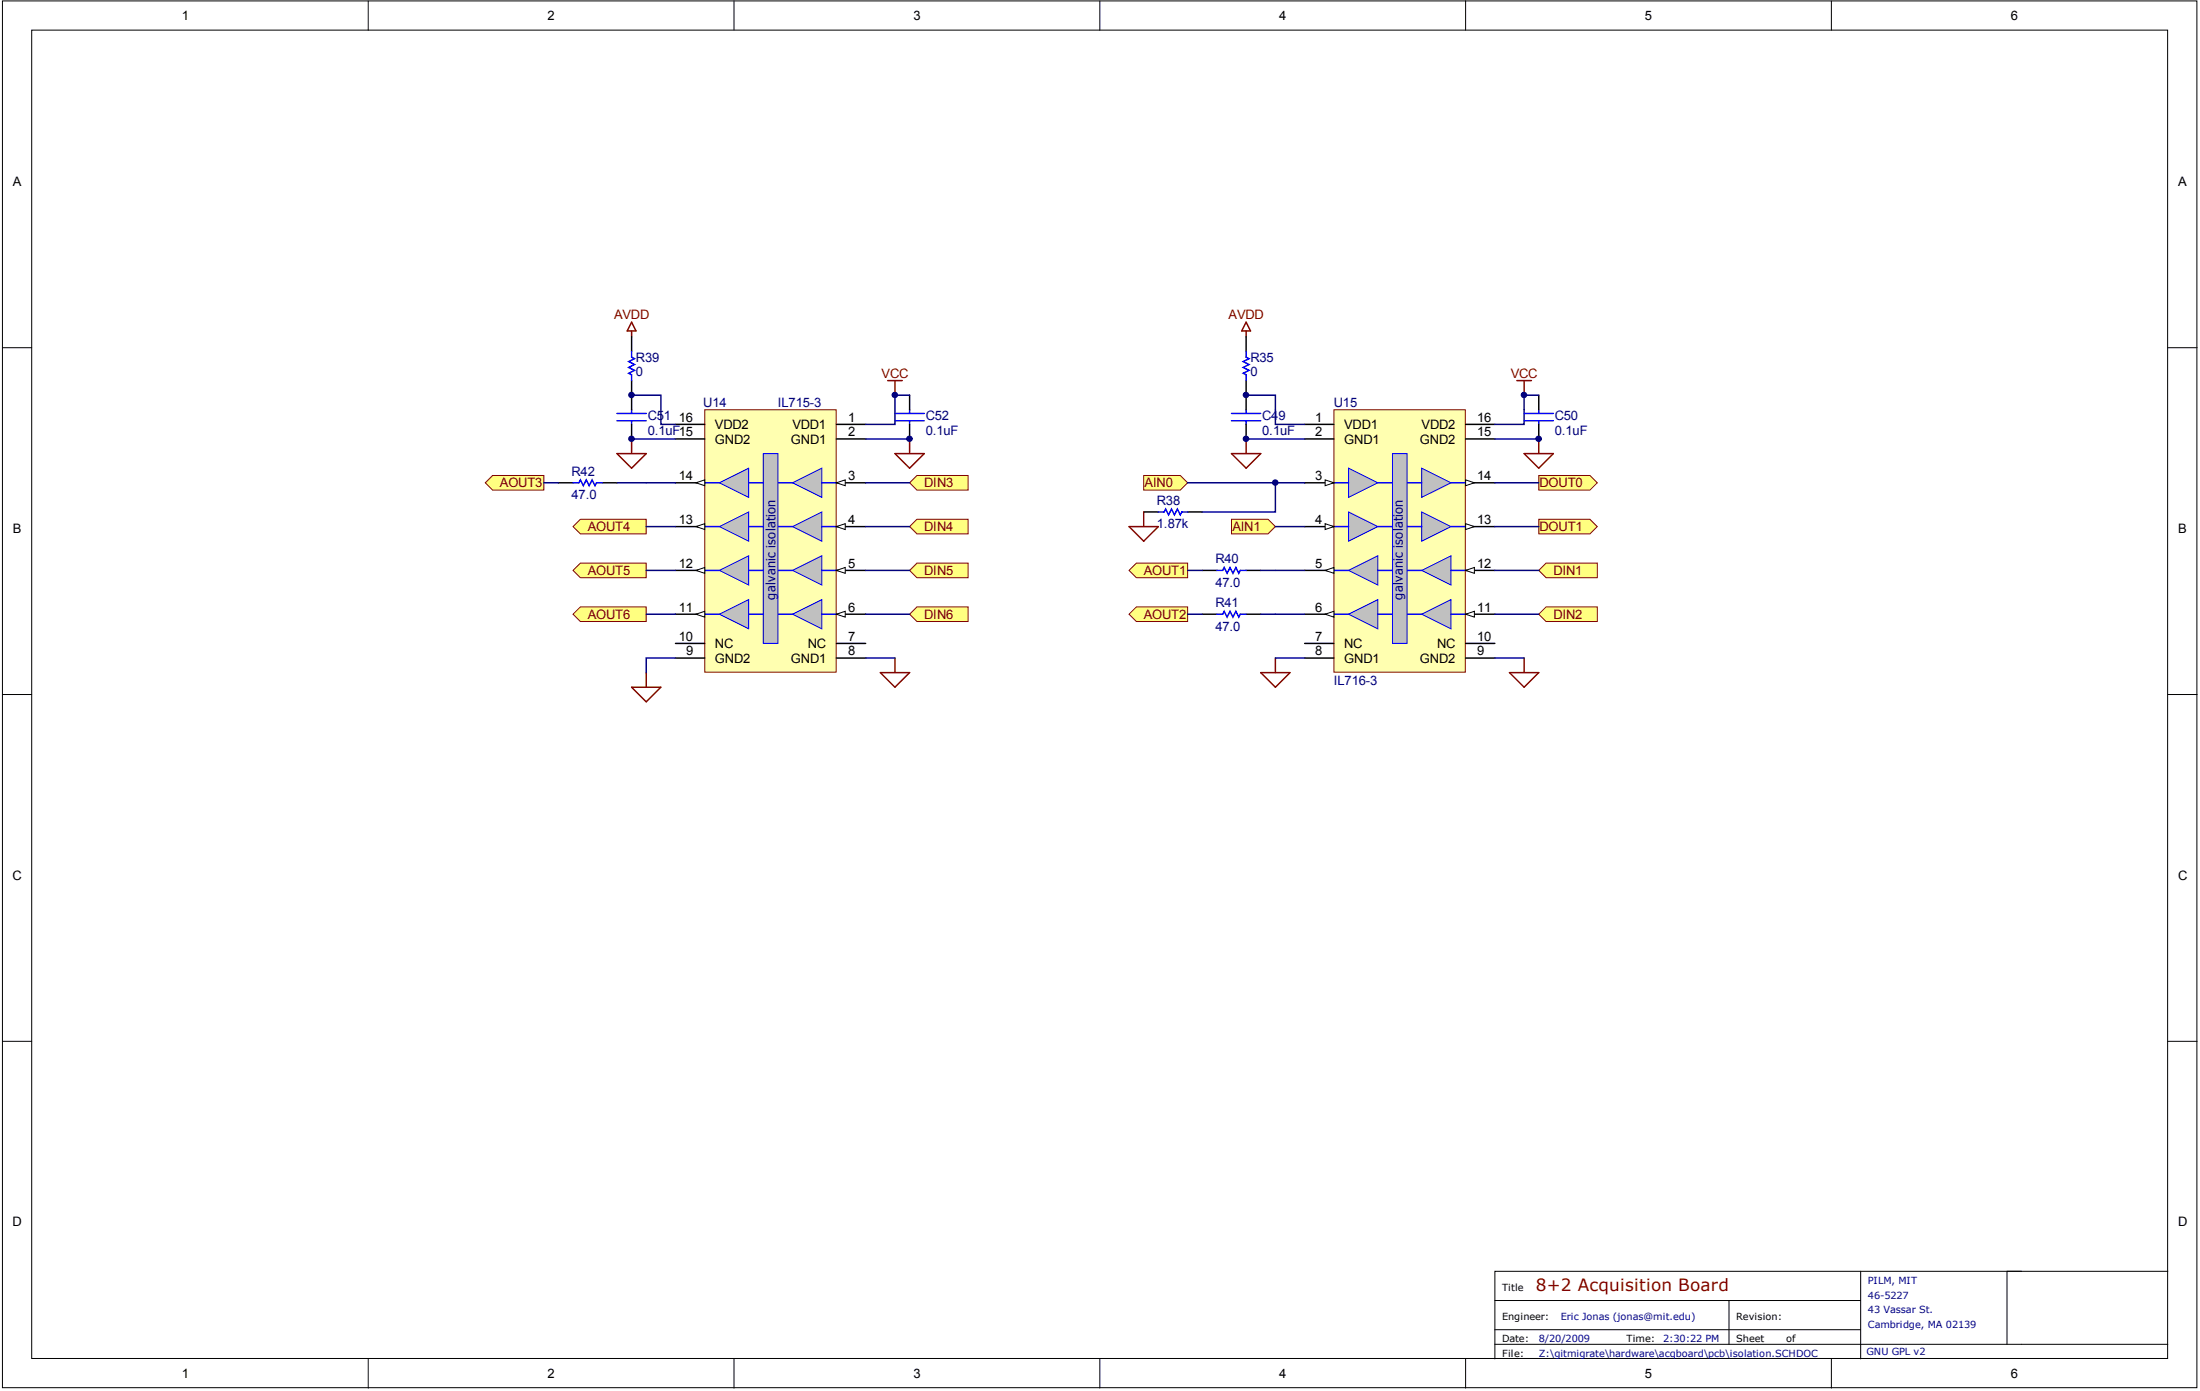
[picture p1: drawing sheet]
<svg xmlns="http://www.w3.org/2000/svg" width="275mm" height="174mm" viewBox="0 0 275 174" stroke-linecap="round" stroke-linejoin="round" font-family="sans-serif">
<g fill="#fff" stroke="#000" stroke-width=".13">
<path d="M.3 .1h274.5v173.4h-274.5z"/>
<path d="M4 3.8h267.1v166.1h-267.1z"/>
</g>
<g fill="none" stroke="#000" stroke-width=".13">
<path d="M46.1 .1v3.7M91.8 .1v3.7M137.6 .1v3.7M183.3 .1v3.7M229.1 .1v3.7M.3 43.5h3.7M271.2 43.5h3.6M.3 86.8h3.7M271.2 86.8h3.6M.3 130.2h3.7M271.2 130.2h3.6M232.7 159v10.9"/>
<path d="M252.9 159h-65.9v10.9M271.2 159h-20.2v9.1M46.1 169.9v3.7M91.8 169.9v3.7M137.6 169.9v3.7M183.3 169.9v3.7M187 162.6h45.7M187 168.1h84.2M187 166.3h45.7M216.3 162.6v5.5M229.1 169.9v3.7"/>
</g>
<path d="M88.1 51.2h16.5v32.8h-16.5z" fill="#ffffb0" stroke="#800000" stroke-width=".13"/>
<path d="M99.1 60.4l3.7-1.9v3.7z" fill="#c0c0c0" stroke="#00f" stroke-width=".13"/>
<path d="M97.3 60.4h1.8M102.8 60.4h1.8" fill="none" stroke="#00f" stroke-width=".18"/>
<path d="M90 60.4l3.6-1.9v3.7z" fill="#c0c0c0" stroke="#00f" stroke-width=".13"/>
<path d="M88.1 60.4h1.9M93.6 60.4h1.9" fill="none" stroke="#00f" stroke-width=".18"/>
<path d="M99.1 65.8l3.7-1.8v3.7z" fill="#c0c0c0" stroke="#00f" stroke-width=".13"/>
<path d="M97.3 65.8h1.8M102.8 65.8h1.8" fill="none" stroke="#00f" stroke-width=".18"/>
<path d="M90 65.8l3.6-1.8v3.7z" fill="#c0c0c0" stroke="#00f" stroke-width=".13"/>
<path d="M88.1 65.8h1.9M93.6 65.8h1.9" fill="none" stroke="#00f" stroke-width=".18"/>
<path d="M99.1 71.3l3.7-1.8v3.6z" fill="#c0c0c0" stroke="#00f" stroke-width=".13"/>
<path d="M97.3 71.3h1.8M102.8 71.3h1.8" fill="none" stroke="#00f" stroke-width=".18"/>
<path d="M90 71.3l3.6-1.8v3.6z" fill="#c0c0c0" stroke="#00f" stroke-width=".13"/>
<path d="M88.1 71.3h1.9M93.6 71.3h1.9" fill="none" stroke="#00f" stroke-width=".18"/>
<path d="M99.1 76.8l3.7-1.8v3.6z" fill="#c0c0c0" stroke="#00f" stroke-width=".13"/>
<path d="M97.3 76.8h1.8M102.8 76.8h1.8" fill="none" stroke="#00f" stroke-width=".18"/>
<path d="M90 76.8l3.6-1.8v3.6z" fill="#c0c0c0" stroke="#00f" stroke-width=".13"/>
<path d="M88.1 76.8h1.9M93.6 76.8h1.9" fill="none" stroke="#00f" stroke-width=".18"/>
<path d="M95.5 56.7h1.8v23.7h-1.8z" fill-rule="evenodd" fill="#c0c0c0" stroke="#00f" stroke-width=".13"/>
<path d="M84.5 53.1h3.6M84.5 54.9h3.6M104.6 53.1h3.7M104.6 54.9h3.7M104.6 60.4h3.7M84.5 82.3h3.6M104.6 82.3h3.7" fill="none" stroke="#000" stroke-width=".18"/>
<path d="M104.6 60.4l1.1-.4v.7z" fill="#fff" stroke="#000" stroke-width=".13"/>
<path d="M104.6 65.8h3.7" fill="none" stroke="#000" stroke-width=".18"/>
<path d="M104.6 65.8l1.1-.3v.7z" fill="#fff" stroke="#000" stroke-width=".13"/>
<path d="M104.6 71.3h3.7" fill="none" stroke="#000" stroke-width=".18"/>
<path d="M104.6 71.3l1.1-.3v.7z" fill="#fff" stroke="#000" stroke-width=".13"/>
<path d="M104.6 76.8h3.7" fill="none" stroke="#000" stroke-width=".18"/>
<path d="M104.6 76.8l1.1-.4v.8z" fill="#fff" stroke="#000" stroke-width=".13"/>
<path d="M84.5 76.8h3.6M84.5 80.4h3.6M104.6 80.4h3.7" fill="none" stroke="#000" stroke-width=".18"/>
<path d="M87 76.8l1.1-.4v.8z" fill="#fff" stroke="#000" stroke-width=".13"/>
<path d="M84.5 71.3h3.6" fill="none" stroke="#000" stroke-width=".18"/>
<path d="M87 71.3l1.1-.3v.7z" fill="#fff" stroke="#000" stroke-width=".13"/>
<path d="M84.5 65.8h3.6" fill="none" stroke="#000" stroke-width=".18"/>
<path d="M87 65.8l1.1-.3v.7z" fill="#fff" stroke="#000" stroke-width=".13"/>
<path d="M84.5 60.4h3.6" fill="none" stroke="#000" stroke-width=".18"/>
<path d="M87 60.4l1.1-.4v.7z" fill="#fff" stroke="#000" stroke-width=".13"/>
<path d="M166.8 51.2h16.5v32.8h-16.5z" fill="#ffffb0" stroke="#800000" stroke-width=".13"/>
<path d="M168.7 58.5l3.6 1.9-3.6 1.8z" fill="#c0c0c0" stroke="#00f" stroke-width=".13"/>
<path d="M166.8 60.4h1.9M172.3 60.4h1.9" fill="none" stroke="#00f" stroke-width=".18"/>
<path d="M177.8 58.5l3.7 1.9-3.7 1.8z" fill="#c0c0c0" stroke="#00f" stroke-width=".13"/>
<path d="M176 60.4h1.8M181.5 60.4h1.8" fill="none" stroke="#00f" stroke-width=".18"/>
<path d="M168.7 64l3.6 1.8-3.6 1.9z" fill="#c0c0c0" stroke="#00f" stroke-width=".13"/>
<path d="M166.8 65.8h1.9M172.3 65.8h1.9" fill="none" stroke="#00f" stroke-width=".18"/>
<path d="M177.8 64l3.7 1.8-3.7 1.9z" fill="#c0c0c0" stroke="#00f" stroke-width=".13"/>
<path d="M176 65.8h1.8M181.5 65.8h1.8" fill="none" stroke="#00f" stroke-width=".18"/>
<path d="M168.7 71.3l3.6-1.8v3.6z" fill="#c0c0c0" stroke="#00f" stroke-width=".13"/>
<path d="M166.8 71.3h1.9M172.3 71.3h1.9" fill="none" stroke="#00f" stroke-width=".18"/>
<path d="M177.8 71.3l3.7-1.8v3.6z" fill="#c0c0c0" stroke="#00f" stroke-width=".13"/>
<path d="M176 71.3h1.8M181.5 71.3h1.8" fill="none" stroke="#00f" stroke-width=".18"/>
<path d="M168.7 76.8l3.6-1.8v3.6z" fill="#c0c0c0" stroke="#00f" stroke-width=".13"/>
<path d="M166.8 76.8h1.9M172.3 76.8h1.9" fill="none" stroke="#00f" stroke-width=".18"/>
<path d="M177.8 76.8l3.7-1.8v3.6z" fill="#c0c0c0" stroke="#00f" stroke-width=".13"/>
<path d="M176 76.8h1.8M181.5 76.8h1.8" fill="none" stroke="#00f" stroke-width=".18"/>
<path d="M174.2 56.7h1.8v23.7h-1.8z" fill-rule="evenodd" fill="#c0c0c0" stroke="#00f" stroke-width=".13"/>
<path d="M163.2 53.1h3.6M163.2 54.9h3.6M183.3 53.1h3.7M183.3 54.9h3.7M163.2 60.4h3.6M163.2 82.3h3.6M183.3 82.3h3.7" fill="none" stroke="#000" stroke-width=".18"/>
<path d="M165.7 60l1.1 .4-1.1 .3z" fill="#fff" stroke="#000" stroke-width=".13"/>
<path d="M163.2 65.8h3.6" fill="none" stroke="#000" stroke-width=".18"/>
<path d="M165.7 65.5l1.1 .3-1.1 .4z" fill="#fff" stroke="#000" stroke-width=".13"/>
<path d="M163.2 71.3h3.6" fill="none" stroke="#000" stroke-width=".18"/>
<path d="M165.7 71.3l1.1-.3v.7z" fill="#fff" stroke="#000" stroke-width=".13"/>
<path d="M163.2 76.8h3.6" fill="none" stroke="#000" stroke-width=".18"/>
<path d="M165.7 76.8l1.1-.4v.8z" fill="#fff" stroke="#000" stroke-width=".13"/>
<path d="M183.3 76.8h3.7M163.2 80.4h3.6M183.3 80.4h3.7" fill="none" stroke="#000" stroke-width=".18"/>
<path d="M183.3 76.8l1.1-.4v.8z" fill="#fff" stroke="#000" stroke-width=".13"/>
<path d="M183.3 71.3h3.7" fill="none" stroke="#000" stroke-width=".18"/>
<path d="M183.3 71.3l1.1-.3v.7z" fill="#fff" stroke="#000" stroke-width=".13"/>
<path d="M183.3 65.8h3.7" fill="none" stroke="#000" stroke-width=".18"/>
<path d="M183.3 65.5l1.1 .3-1.1 .4z" fill="#fff" stroke="#000" stroke-width=".13"/>
<path d="M183.3 60.4h3.7" fill="none" stroke="#000" stroke-width=".18"/>
<path d="M183.3 60l1.1 .4-1.1 .3z" fill="#fff" stroke="#000" stroke-width=".13"/>
<path d="M111 47.6h1.9M111.9 47.6v1.8M189.7 47.6h1.8M190.6 47.6v1.8M79 85.9h3.7l-1.9 1.9zM80.8 84.1v1.8M110.1 84.1h3.7l-1.9 1.8zM111.9 82.3v1.8M157.7 84.1h3.7l-1.9 1.8zM159.5 82.3v1.8M188.8 84.1h3.7l-1.9 1.8zM190.6 82.3v1.8" fill="none" stroke="#800000" stroke-width=".18"/>
<path d="M159.5 51.2v1.9h3.7M190.6 51.2v1.9h-3.6M84.5 82.3h-3.7v1.8M108.3 82.3h3.6M159.5 82.3h3.7M187 82.3h3.6" fill="none" stroke="#000080" stroke-width=".18"/>
<g fill="#ffff80" stroke="#800000" stroke-width=".13">
<path d="M143 59.5h4.6l.9 .9-.9 .9h-4.6z" fill-rule="evenodd"/>
<path d="M154 64.9h4.6l.9 .9-.9 1h-4.6z" fill-rule="evenodd"/>
<path d="M192.5 59.5h6.4l.9 .9-.9 .9h-6.4z" fill-rule="evenodd"/>
<path d="M192.5 64.9h6.4l.9 .9-.9 1h-6.4z" fill-rule="evenodd"/>
<path d="M141.2 71.3l.9-.9h6.4v1.8h-6.4z" fill-rule="evenodd"/>
<path d="M141.2 76.8l.9-.9h6.4v1.8h-6.4z" fill-rule="evenodd"/>
<path d="M60.7 60.4l.9-.9h6.4v1.8h-6.4z" fill-rule="evenodd"/>
<path d="M71.7 65.8l.9-.9h8.2v1.9h-8.2z" fill-rule="evenodd"/>
<path d="M71.7 71.3l.9-.9h8.2v1.8h-8.2z" fill-rule="evenodd"/>
<path d="M71.7 76.8l.9-.9h8.2v1.8h-8.2z" fill-rule="evenodd"/>
<path d="M192.5 71.3l.9-.9h6.4v1.8h-6.4z" fill-rule="evenodd"/>
<path d="M192.5 76.8l.9-.9h6.4v1.8h-6.4z" fill-rule="evenodd"/>
<path d="M113.8 60.4l.9-.9h6.4v1.8h-6.4z" fill-rule="evenodd"/>
<path d="M113.8 65.8l.9-.9h6.4v1.9h-6.4z" fill-rule="evenodd"/>
<path d="M113.8 71.3l.9-.9h6.4v1.8h-6.4z" fill-rule="evenodd"/>
<path d="M113.8 76.8l.9-.9h6.4v1.8h-6.4z" fill-rule="evenodd"/>
</g>
<g fill="none" stroke="#800000" stroke-width=".18">
<path d="M77.2 56.7h3.6l-1.8 1.8zM79 41.4v.7M79 54.9v1.8M79 40.3l.5 1.1h-1.1zM111.9 56.7h3.7l-1.8 1.8zM113.8 54.9v1.8M154 56.7h3.7l-1.8 1.8zM155.9 41.4v.7M155.9 54.9v1.8M155.9 40.3l.5 1.1h-1.1zM190.6 56.7h3.7l-1.8 1.8zM192.5 54.9v1.8"/>
<path d="M141.2 65.8h3.7l-1.9 1.9zM143 64v1.8"/>
</g>
<g fill="none" stroke="#000080" stroke-width=".18">
<path d="M79 49.4h3.7v3.7h1.8M79 54.9h5.5M108.3 54.9h5.5M113.8 49.4h-1.9v3.7h-3.6M155.9 49.4h3.6v1.8M155.9 54.9h7.3M187 54.9h5.5M192.5 49.4h-1.9v1.8M68 60.4h1.8M77.2 60.4h7.3M80.8 65.8h3.7M80.8 71.3h3.7"/>
<path d="M80.8 76.8h3.7M108.3 60.4h5.5M108.3 65.8h5.5M108.3 71.3h5.5M108.3 76.8h5.5M148.5 60.4h11v3.6h-9.1M148.5 71.3h1.9M148.5 76.8h1.9M157.7 71.3h5.5M157.7 76.8h5.5M159.5 60.4h3.7M159.5 65.8h3.7"/>
<path d="M187 60.4h5.5M187 65.8h5.5M187 71.3h5.5M187 76.8h5.5"/>
</g>
<g fill="none" stroke="#00f" stroke-width=".18">
<path d="M77.2 52.6h3.6M77.2 51.7h3.6M79 43.9v.8l.4 .1-.8 .4 .8 .4-.8 .3 .8 .4-.8 .4 .4 .2v.7M79 51.2v.5M79 52.6v.5M111.9 52.6h3.7M111.9 51.7h3.7M113.8 51.2v.5M113.8 52.6v.5M154 52.6h3.7M154 51.7h3.7M155.9 43.9v.8l.3 .1-.7 .4 .7 .4-.7 .3 .7 .4-.7 .4 .4 .2v.7"/>
<path d="M155.9 51.2v.5M155.9 52.6v.5M190.6 52.6h3.7M190.6 51.7h3.7M192.5 51.2v.5M192.5 52.6v.5M71.7 60.4h.7l.2-.4 .4 .7 .3-.7 .4 .7 .4-.7 .3 .7 .2-.3h.7M144.9 64h.7l.2-.3 .4 .7 .3-.7 .4 .7 .4-.7 .3 .7 .2-.4h.7M152.2 71.3h.7l.2-.3 .4 .7 .3-.7 .4 .7 .4-.7 .3 .7 .2-.4h.8M152.2 76.8h.7l.2-.4 .4 .8 .3-.8 .4 .8 .4-.8 .3 .8 .2-.4h.8"/>
</g>
<g fill="none" stroke="#000" stroke-width=".18">
<path d="M79 42.1v1.8M79 47.6v3.6M79 53.1v1.8M113.8 49.4v1.8M113.8 53.1v1.8M155.9 42.1v1.8M155.9 47.6v3.6M155.9 53.1v1.8M192.5 49.4v1.8M192.5 53.1v1.8M69.8 60.4h1.9M75.3 60.4h1.9"/>
<path d="M143 64h1.9M148.5 64h1.9M150.4 71.3h1.8M150.4 76.8h1.8M155.9 71.3h1.8M155.9 76.8h1.8"/>
</g>
<g fill="#000080" stroke="#000080" stroke-width=".13">
<circle cx="79" cy="54.9" r=".34"/>
<circle cx="79" cy="49.4" r=".34"/>
<circle cx="111.9" cy="49.4" r=".34"/>
<circle cx="113.8" cy="54.9" r=".34"/>
<circle cx="155.8" cy="54.9" r=".34"/>
<circle cx="155.8" cy="49.4" r=".34"/>
<circle cx="159.5" cy="60.3" r=".34"/>
<circle cx="190.6" cy="49.4" r=".34"/>
<circle cx="192.4" cy="54.9" r=".34"/>
</g>
<text font-size="2.1" fill="#800000" x="192.1" y="161.4">8+2 Acquisition Board</text>
<g font-size="1.6">
<text x="22.7" y="2.5">1</text>
<text x="68.5" y="2.5">2</text>
<text x="114.2" y="2.5">3</text>
<text x="160" y="2.5">4</text>
<text x="205.7" y="2.5">5</text>
<text x="251.5" y="2.5">6</text>
<text x="1.6" y="23.3">A</text>
<text x="272.5" y="23.3">A</text>
<text x="84.9" y="52.7">16</text>
<text x="89.4" y="53.6">VDD2</text>
<text x="99.1" y="53.6">VDD1</text>
<text x="106.1" y="52.7">1</text>
<text x="164.5" y="52.7">1</text>
<text x="168.1" y="53.6">VDD1</text>
<text x="177.8" y="53.6">VDD2</text>
<text x="184.8" y="52.7">16</text>
<text x="89.4" y="55.5">GND2</text>
<text x="98.9" y="55.5">GND1</text>
<text x="106.1" y="54.6">2</text>
<text x="164.5" y="54.6">2</text>
<text x="168.1" y="55.5">GND1</text>
<text x="177.6" y="55.5">GND2</text>
<text x="184.8" y="54.6">15</text>
<text x="84.9" y="65.5">13</text>
<text x="84.9" y="60">14</text>
<text x="106.1" y="60">3</text>
<text x="106.1" y="65.5">4</text>
<text x="164.5" y="60">3</text>
<text x="164.5" y="65.5">4</text>
<text x="184.8" y="65.5">13</text>
<text x="184.8" y="60">14</text>
<text x="1.6" y="66.6">B</text>
<text x="84.9" y="71">12</text>
<text x="106.1" y="71">5</text>
<text x="164.5" y="71">5</text>
<text x="184.8" y="71">12</text>
<text x="272.5" y="66.6">B</text>
<text x="84.9" y="76.5">11</text>
<text x="106.1" y="76.5">6</text>
<text x="164.5" y="76.5">6</text>
<text x="184.8" y="76.5">11</text>
<text x="84.9" y="80.1">10</text>
<text x="85.8" y="81.9">9</text>
<text x="89.4" y="82.8">GND2</text>
<text x="89.4" y="81">NC</text>
<text x="98.9" y="82.8">GND1</text>
<text x="101" y="81">NC</text>
<text x="106.1" y="81.9">8</text>
<text x="106.1" y="80.1">7</text>
<text x="164.5" y="81.9">8</text>
<text x="164.5" y="80.1">7</text>
<text x="168.1" y="82.8">GND1</text>
<text x="168.1" y="81">NC</text>
<text x="177.6" y="82.8">GND2</text>
<text x="179.7" y="81">NC</text>
<text x="184.8" y="81.9">9</text>
<text x="184.8" y="80.1">10</text>
<text x="1.6" y="110">C</text>
<text x="272.4" y="110">C</text>
<text x="1.6" y="153.3">D</text>
<text x="272.4" y="153.3">D</text>
<text x="22.7" y="172.3">1</text>
<text x="68.5" y="172.3">2</text>
<text x="114.2" y="172.3">3</text>
<text x="160" y="172.3">4</text>
<text x="205.7" y="172.3">5</text>
<text x="251.5" y="172.3">6</text>
</g>
<g font-size="1.6" fill="#800000">
<text x="76.8" y="39.9">AVDD</text>
<text x="153.7" y="39.9">AVDD</text>
<text x="110.3" y="47.2">VCC</text>
<text x="189" y="47.2">VCC</text>
<text x="62.5" y="60.9">AOUT3</text>
<text x="115.6" y="60.9">DIN3</text>
<text x="143.2" y="60.9">AIN0</text>
<text x="192.6" y="60.9">DOUT0</text>
<text x="73.5" y="66.4">AOUT4</text>
<text x="73.5" y="71.9">AOUT5</text>
<text x="115.6" y="66.4">DIN4</text>
<text x="115.6" y="71.9">DIN5</text>
<text x="143" y="71.9">AOUT1</text>
<text x="154.1" y="66.4">AIN1</text>
<text x="192.6" y="66.4">DOUT1</text>
<text x="194.3" y="71.9">DIN1</text>
<text x="73.5" y="77.4">AOUT6</text>
<text x="115.6" y="77.4">DIN6</text>
<text x="143" y="77.4">AOUT2</text>
<text x="194.3" y="77.4">DIN2</text>
</g>
<g font-size="1.6" fill="#000080">
<text x="79.5" y="47.1">0</text>
<text x="79.5" y="45.2">R39</text>
<text x="156.4" y="47.1">0</text>
<text x="156.4" y="45.2">R35</text>
<text x="81" y="52.5">C51</text>
<text x="88" y="50.9">U14</text>
<text x="97.3" y="50.9">IL715-3</text>
<text x="115.8" y="52.5">C52</text>
<text x="157.9" y="52.5">C49</text>
<text x="166.8" y="50.9">U15</text>
<text x="194.5" y="52.5">C50</text>
<text x="71.5" y="59.5">R42</text>
<text x="81" y="54.4">0.1uF15</text>
<text x="115.8" y="54.4">0.1uF</text>
<text x="157.9" y="54.4">0.1uF</text>
<text x="194.5" y="54.4">0.1uF</text>
<text x="71.5" y="62.4">47.0</text>
<text x="144.7" y="63.1">R38</text>
<text x="144.7" y="66.1">1.87k</text>
<text x="152" y="70.4">R40</text>
<text x="97" y="75" transform="rotate(-90 97 75)">galvanic isolation</text>
<text x="152" y="73.4">47.0</text>
<text x="152" y="75.9">R41</text>
<text x="175.5" y="75" transform="rotate(-90 175.5 75)">galvanic isolation</text>
<text x="152" y="78.8">47.0</text>
<text x="166.8" y="85.6">IL716-3</text>
</g>
<g font-size="1.2">
<text x="187.9" y="161.4">Title</text>
<text x="187.9" y="165.1">Engineer:</text>
<text x="187.9" y="167.8">Date:</text>
<text x="203.4" y="167.8">Time:</text>
<text x="217.2" y="165.1">Revision:</text>
<text x="217.2" y="167.8">Sheet</text>
<text x="223.4" y="167.8">of</text>
<text x="187.9" y="169.7">File:</text>
</g>
<g font-size="1.2" fill="#000080">
<text x="233.6" y="160.5">PILM, MIT</text>
<text x="192.5" y="167.8">8/20/2009</text>
<text x="195.2" y="165.1">Eric Jonas (jonas@mit.edu)</text>
<text x="208" y="167.8">2:30:22 PM</text>
<text x="233.6" y="162.4">46-5227</text>
<text x="233.6" y="164.2">43 Vassar St.</text>
<text x="233.6" y="166">Cambridge, MA 02139</text>
<text x="192.5" y="169.7">Z:\gitmigrate\hardware\acqboard\pcb\isolation.SCHDOC</text>
<text x="233.5" y="169.5">GNU GPL v2</text>
</g>
</svg>
